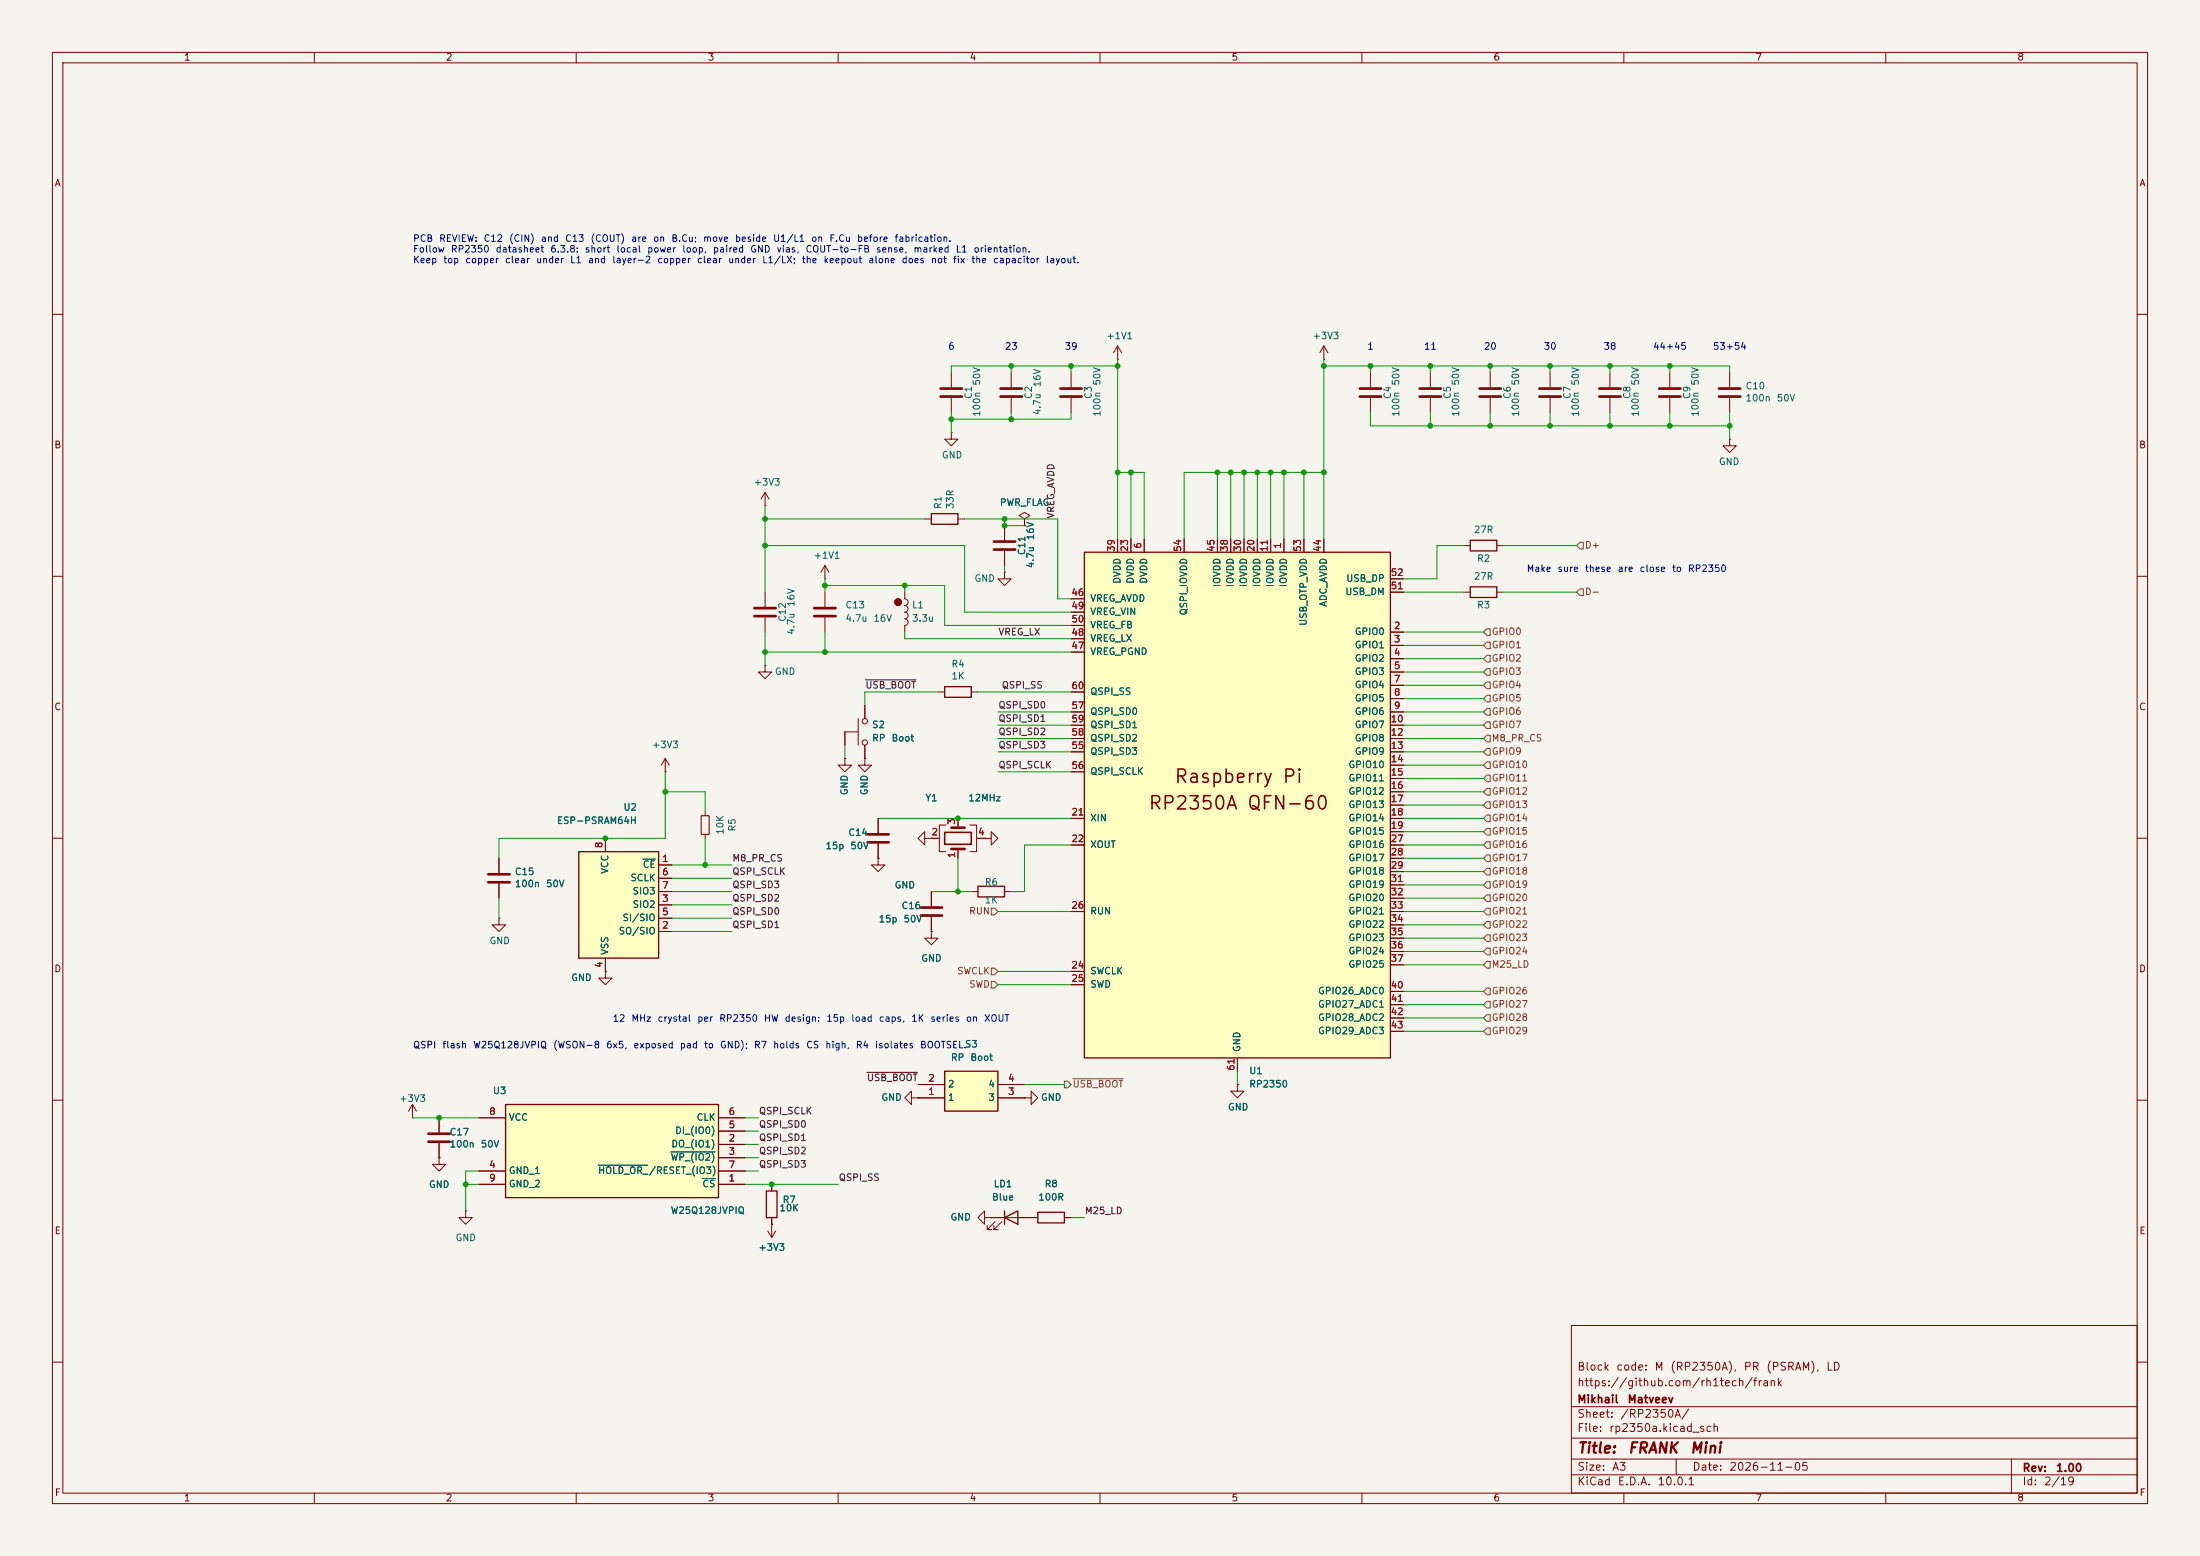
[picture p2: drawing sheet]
<svg xmlns="http://www.w3.org/2000/svg" width="420mm" height="297mm" viewBox="0 0 420 297" stroke-linecap="round" stroke-linejoin="round" font-family="sans-serif">
<path d="M0 0h420v297h-420z" fill="#f5f4ef" stroke="#f5f4ef" stroke-width=".19"/>
<g fill="none" stroke="#840000" stroke-width=".19">
<path d="M10 10h400v277h-400zM12 12h396v273h-396zM60 10v2M110 10v2M160 10v2M210 10v2M260 10v2M310 10v2M360 10v2M10 60h2M408 60h2M195.6 99.1l1-.7-1-.6-1 .6 1 .7v1.2"/>
<path d="M10 110h2M146 113v2.8M146 117.9v2.8M195.6 100.3h.1M279.4 113h1.3M285.7 113h1.3M408 110h2M10 160h2M408 160h2M10 210h2M83.8 213.4v2.8M83.8 218.2v2.8"/>
<path d="M408 210h2M83.8 221v1.2h1.3l-1.3 1.3-1.3-1.3h1.3M83.8 221h.1M88.9 231.1v1.3h1.3l-1.3 1.3-1.3-1.3h1.3M88.9 231.1h.1M300 253h108v32h-108zM10 260h2M300 278.5h108M300 274.5h108M300 268.5h108M320 278.5v3M384 278.5v6.5"/>
<path d="M408 260h2M60 285v2M110 285v2M160 285v2M210 285v2M260 285v2M300 281.5h108M310 285v2M360 285v2"/>
</g>
<circle cx="171.4" cy="114.9" r=".63" fill="#840000" stroke="#840000" stroke-width=".19"/>
<path d="M144 116.1h4.1M144 117.6h4.1M81.8 216.4h4.1M81.8 217.9h4.1" fill="none" stroke="#840000" stroke-width=".51"/>
<path d="M280.7 112h5v2h-5z" fill="none" stroke="#840000" stroke-width=".25"/>
<path d="M96.5 210.8h40.7v17.8h-40.7z" fill="#ffffc2"/>
<path d="M280.7 103.1h5v2.1h-5zM186.7 169.2h5.1v2h-5.1zM96.5 210.8h40.7v17.8h-40.7z" fill="none" stroke="#840000" stroke-width=".25"/>
<g fill="none" stroke="#840000" stroke-width=".19">
<path d="M284.5 71.1v2.8M284.5 75.9v2.8M295.9 71.1v2.8M295.9 75.9v2.8M307.3 71.1v2.8M307.3 75.9v2.8M318.8 71.1v2.8M318.8 75.9v2.8M330.2 83.8v1.3h-1.3l1.3 1.3 1.3-1.3h-1.3M330.2 83.8h.1M157.5 110.5h.1M157.5 108l-.8 1.2"/>
<path d="M157.5 108l.7 1.2M157.5 108v2.5M279.4 104.1h1.3M285.7 104.1h1.3M163.8 139.7h-2.5v2.5M163.8 137.2v5M165.1 134.6v2.6M127 147.3h.1M127 144.8l-.8 1.3M127 144.8l.8 1.3M127 144.8v2.5M134.6 154.9v.8"/>
<path d="M134.6 159.3v.7M161.3 144.8v1.3h1.3l-1.3 1.2-1.3-1.2h1.3M161.3 144.8h.1M165.1 144.8v1.3h1.3l-1.3 1.2-1.3-1.2h1.3M165.1 144.8h.1M165.1 142.2v2.6M167.6 156.2v2.8M180.6 157.5h-1.3v5.1h1.3M182.9 156.2v1.8M185.2 157.5h1.2v5.1h-1.2M167.6 161v2.8M177.8 160h1.5"/>
<path d="M182.9 162.1v1.7M185.4 170.2h1.3M186.4 160h1.6M188 160h1.2v-1.2l1.3 1.2-1.3 1.3v-1.3M188 160h.1M191.8 170.2h1.2M115.6 185.4v1.3h1.2l-1.2 1.3-1.3-1.3h1.3M115.6 185.4h.1M91.4 213.4h5.1M137.2 218.4h5M137.2 215.9h5M137.2 213.4h5"/>
<path d="M91.4 226.1h5.1M91.4 223.5h5.1M137.2 226.1h5M137.2 221h5M137.2 223.5h5M146.6 234.9l.7 1.3M147.3 233.7h.1M147.3 233.7v2.5M148.1 234.9l-.8 1.3"/>
<circle cx="165.1" cy="137.7" r=".51"/>
<circle cx="165.1" cy="141.7" r=".51"/>
</g>
<path d="M128 219.9h8.5M114.2 222.4h9.4M134.1 225h2.4" fill="none" stroke="#006464" stroke-width=".19"/>
<path d="M282.4 74.2h4.1M282.4 75.7h4.1M293.9 74.2h4M293.9 75.7h4M305.3 74.2h4.1M305.3 75.7h4.1M316.7 74.2h4.1M316.7 75.7h4.1M165.6 159.3h4.1M181.6 158h2.5M165.6 160.8h4.1M181.6 162.1h2.5" fill="none" stroke="#840000" stroke-width=".51"/>
<path d="M180.3 158.9h5.1v2.3h-5.1z" fill="none" stroke="#840000" stroke-width=".3"/>
<path d="M133.9 155.7h1.5v3.6h-1.5z" fill="none" stroke="#840000" stroke-width=".2"/>
<path d="M110.5 162.6h15.2v20.3h-15.2z" fill="#ffffc2"/>
<path d="M180.3 131.1h5.1v2h-5.1zM110.5 162.6h15.2v20.3h-15.2z" fill="none" stroke="#840000" stroke-width=".25"/>
<g fill="none" stroke="#840000" stroke-width=".19">
<path d="M181.6 71.1v2.8M181.6 75.9v2.8M193 71.1v2.8M193 75.9v2.8M213.4 68.6h.1M213.4 66l-.8 1.3M213.4 66l.7 1.3M213.4 66v2.6M252.7 68.6h.1M252.7 66l-.7 1.3M252.7 66l.8 1.3M252.7 66v2.6"/>
<path d="M330.2 71.1v2.8M330.2 75.9v2.8M157.5 113v2.8M157.5 117.9v2.8M172.7 113v1.3a.64 .64 0 0 1 .7 .6 .64 .64 0 0 1-.7 .7 .64 .64 0 0 1 .7 .6 .64 .64 0 0 1-.7 .6 .64 .64 0 0 1 .7 .7 .64 .64 0 0 1-.7 .6 .64 .64 0 0 1 .7 .7 .64 .64 0 0 1-.7 .6M172.7 119.4v1.3M179.1 132.1h1.2M185.4 132.1h1.3M95.2 175.3v1.2h1.3l-1.3 1.3-1.2-1.3h1.2M95.2 175.3h.1M95.2 163.8v2.8M95.2 168.7v2.8"/>
<path d="M115.6 160v2.6M125.7 165.1h2.6M125.7 177.8h2.6M125.7 172.7h2.6M125.7 175.3h2.6M125.7 167.6h2.6M125.7 170.2h2.6M167.6 163.8v1.3h1.3l-1.3 1.3-1.2-1.3h1.2M167.6 163.8h.1M176.5 160v-1.2l-1.2 1.2 1.2 1.3v-1.3h1.3M177.8 160h.1M115.6 182.9v2.5"/>
<path d="M195.6 209.6h1.2v-1.3l1.3 1.3-1.3 1.2v-1.2M195.6 209.6h.1"/>
</g>
<path d="M122.7 164h2.4" fill="none" stroke="#006464" stroke-width=".19"/>
<path d="M179.6 74.2h4M179.6 75.7h4M191 74.2h4.1M191 75.7h4.1M328.2 74.2h4M328.2 75.7h4M155.4 116.1h4.1M155.4 117.6h4.1M93.2 166.9h4.1M93.2 168.4h4.1" fill="none" stroke="#840000" stroke-width=".51"/>
<path d="M180.3 204.5h10.2v7.6h-10.2z" fill="#ffffc2"/>
<path d="M177.8 98h5.1v2.1h-5.1zM180.3 204.5h10.2v7.6h-10.2zM146.3 227.3h2v5.1h-2zM191.8 232.4l2.5-1.3v2.6zM191.8 231.1v2.6M198.1 231.4h5.1v2h-5.1z" fill="none" stroke="#840000" stroke-width=".25"/>
<g fill="none" stroke="#840000" stroke-width=".19">
<path d="M204.5 71.1v2.8M204.5 75.9v2.8M261.6 71.1v2.8M261.6 75.9v2.8M273 71.1v2.8M273 75.9v2.8M146 96.5h.1M146 94l-.7 1.3M146 94l.8 1.3M146 94v2.5M176.5 99.1h1.3M181.6 82.6v1.2h1.3l-1.3 1.3-1.3-1.3h1.3"/>
<path d="M181.6 82.6h.1M182.9 99.1h1.2M146 127v1.3h-1.2l1.2 1.2 1.3-1.2h-1.3M146 127h.1M177.8 177.8v1.3h1.3l-1.3 1.2-1.3-1.2h1.3M177.8 177.8h.1M177.8 170.2v2.8M177.8 175v2.8M78.7 213.4h.1M78.7 210.8l-.7 1.3M78.7 210.8l.8 1.3M78.7 210.8v2.6"/>
<path d="M174 209.6v-1.3l-1.3 1.3 1.3 1.2v-1.2h1.3M175.3 209.6h.1M175.3 209.6h5M175.3 207h5M190.5 209.6h5.1M190.5 207h5.1M236.2 207v1.3h1.3l-1.3 1.3-1.3-1.3h1.3M236.2 207h.1M147.3 226.1v1.2M147.3 232.4v1.3M188 232.4v-1.3l-1.3 1.3 1.3 1.3v-1.3h1.2M189.2 232.4h.1"/>
<path d="M189.2 232.4h8.9M190 233.2l-1.5 1.5h.7h-.7v-.8M191.3 233.2l-1.6 1.5h.8h-.8v-.8M203.2 232.4h1.3"/>
</g>
<path d="M202.4 74.2h4.1M202.4 75.7h4.1M259.6 74.2h4.1M259.6 75.7h4.1M271 74.2h4.1M271 75.7h4.1M175.8 173.2h4M175.8 174.8h4" fill="none" stroke="#840000" stroke-width=".51"/>
<path d="M207 105.4h58.4v96.5h-58.4z" fill="#ffffc2"/>
<path d="M207 105.4h58.4v96.5h-58.4z" fill="none" stroke="#840000" stroke-width=".25"/>
<g fill="none" stroke="#840000" stroke-width=".19">
<path d="M191.8 109.2v1.3h1.2l-1.2 1.3-1.3-1.3h1.3M191.8 109.2h.1M191.8 100.3v2.8M191.8 105.2v2.8M195.6 100.3h.1M204.5 114.3h2.5M204.5 116.8h2.5M204.5 119.4h2.5M213.4 102.9v2.5M215.9 102.9v2.5M218.4 102.9v2.5M226.1 102.9v2.5"/>
<path d="M232.4 102.9v2.5M234.9 102.9v2.5M237.5 102.9v2.5M240 102.9v2.5M242.6 102.9v2.5M245.1 102.9v2.5M248.9 102.9v2.5M252.7 102.9v2.5M265.4 113h2.6M265.4 110.5h2.6M161.3 139.7v2.5M165.1 134.6v2.6"/>
<path d="M204.5 135.9h2.5M204.5 138.4h2.5M204.5 124.5h2.5M204.5 121.9h2.5M204.5 132.1h2.5M265.4 120.7h2.6M265.4 123.2h2.6M265.4 125.7h2.6M265.4 128.3h2.6M265.4 130.8h2.6M265.4 133.4h2.6M265.4 135.9h2.6"/>
<path d="M265.4 138.4h2.6M161.3 144.8h.1M165.1 144.8h.1M165.1 142.2v2.6M167.6 156.2v2.8M182.9 156.2v1.3M204.5 141h2.5M204.5 143.5h2.5M204.5 156.2h2.5M204.5 147.3h2.5M265.4 141h2.6M265.4 143.5h2.6"/>
<path d="M265.4 146.1h2.6M265.4 148.6h2.6M265.4 151.1h2.6M265.4 153.7h2.6M265.4 156.2h2.6M265.4 158.8h2.6M95.2 163.8v2.8M95.2 168.7v2.8M115.6 160v2.6M125.7 165.1h2.6M125.7 177.8h2.6M125.7 172.7h2.6"/>
<path d="M125.7 175.3h2.6M125.7 167.6h2.6M125.7 170.2h2.6M167.6 163.8h.1M167.6 161v2.8M177.8 160h.1M177.8 177.8h.1M177.8 160h1.3M177.8 170.2v2.8M177.8 175v2.8M182.9 162.6v1.2M186.7 160h1.3"/>
<path d="M188 160h.1M204.5 161.3h2.5M204.5 174h2.5M265.4 161.3h2.6M265.4 174h2.6M265.4 163.8h2.6M265.4 166.4h2.6M265.4 168.9h2.6M265.4 171.5h2.6M265.4 176.5h2.6M265.4 179.1h2.6M115.6 185.4h.1"/>
<path d="M115.6 182.9v2.5M204.5 185.4h2.5M204.5 188h2.5M265.4 181.6h2.6M265.4 184.2h2.6M265.4 189.2h2.6M265.4 191.8h2.6M265.4 194.3h2.6M265.4 196.9h2.6M83.8 213.4v2.8M83.8 218.2v2.8M91.4 213.4h5.1"/>
<path d="M137.2 218.4h5M137.2 215.9h5M137.2 213.4h5M175.3 209.6h.1M175.3 209.6h5M175.3 207h5M190.5 209.6h5.1M190.5 207h5.1M195.6 209.6h.1M236.2 207h.1M236.2 201.9v2.6M83.8 221h.1"/>
<path d="M91.4 226.1h5.1M91.4 223.5h5.1M137.2 226.1h5M137.2 221h5M137.2 223.5h5M147.3 233.7h.1M147.3 226.1v1.2M147.3 232.4v1.3M189.2 232.4h.1M189.2 232.4h2.6M194.3 232.4h3.8M203.2 232.4h1.3"/>
<circle cx="171.4" cy="114.9" r=".63"/>
</g>
<path d="M189.7 103.4h4.1M189.7 104.9h4.1" fill="none" stroke="#840000" stroke-width=".51"/>
<g fill="none" stroke="#725600" stroke-width=".19">
<path d="M301.6 103.5h.7v1.3h-.7l-.6-.7zM301.6 112.4h.7v1.3h-.7l-.6-.7zM283.8 127.6h.7v1.3h-.7l-.6-.6zM283.8 137.8h.7v1.3h-.7l-.6-.7zM283.8 135.3h.7v1.2h-.7l-.6-.6zM283.8 132.7h.7v1.3h-.7l-.6-.6zM283.8 122.6h.7v1.2h-.7l-.6-.6zM283.8 125.1h.7v1.3h-.7l-.6-.7zM283.8 120h.7v1.3h-.7l-.6-.6zM283.8 130.2h.7v1.2h-.7l-.6-.6zM283.8 150.5h.7v1.3h-.7l-.6-.7zM283.8 155.6h.7v1.2h-.7l-.6-.6z"/>
<path d="M283.8 142.9h.7v1.2h-.7l-.6-.6zM283.8 153h.7v1.3h-.7l-.6-.6zM283.8 158.1h.7v1.3h-.7l-.6-.6zM283.8 148h.7v1.2h-.7l-.6-.6zM283.8 145.4h.7v1.3h-.7l-.6-.6zM283.8 140.3h.7v1.3h-.7l-.6-.6zM189.2 173.4h.7l.6 .6-.6 .6h-.7zM283.8 165.7h.7v1.3h-.7l-.6-.6zM283.8 160.7h.7v1.2h-.7l-.6-.6zM283.8 173.4h.7v1.2h-.7l-.6-.6zM283.8 163.2h.7v1.3h-.7l-.6-.7zM283.8 175.9h.7v1.3h-.7l-.6-.7z"/>
<path d="M283.8 178.4h.7v1.3h-.7l-.6-.6zM283.8 170.8h.7v1.3h-.7l-.6-.6zM283.8 168.3h.7v1.2h-.7l-.6-.6zM189.2 187.3h.7l.6 .7-.6 .6h-.7zM189.2 184.8h.7l.6 .6-.6 .7h-.7zM283.8 188.6h.7v1.3h-.7l-.6-.7zM283.8 181h.7v1.2h-.7l-.6-.6zM283.8 191.1h.7v1.3h-.7l-.6-.6zM283.8 183.5h.7v1.3h-.7l-.6-.6zM283.8 196.2h.7v1.3h-.7l-.6-.6zM283.8 193.7h.7v1.2h-.7l-.6-.6zM203.2 206.4h.6l.7 .6-.7 .6h-.6z"/>
<path d="M204.8 205.9h9.6"/>
</g>
<path d="M165.2 129.8h9.7M165.5 204.7h9.6" fill="none" stroke="#0f0f0f" stroke-width=".19"/>
<g fill="none" stroke="#009600" stroke-width=".19">
<path d="M181.6 78.7v3.9M193 69.9v1.2M193 78.7v1.3M204.5 78.7v1.3h-22.9M204.5 69.9v1.2M213.4 69.9h-31.8v1.2M213.4 68.6v34.3M252.7 68.6v34.3M252.7 69.9h77.5v1.2M261.6 69.9v1.2M261.6 78.7v2.6h68.6M273 69.9v1.2"/>
<path d="M273 78.7v2.6M284.5 69.9v1.2M284.5 78.7v2.6M295.9 69.9v1.2M295.9 78.7v2.6M307.3 69.9v1.2M307.3 78.7v2.6M318.8 69.9v1.2M318.8 78.7v2.6M330.2 78.7v5.1M146 96.5v16.5M146 99.1h30.5"/>
<path d="M184.1 99.1h17.8v15.2h2.6M191.8 99.1v1.2h3.8M213.4 90.2h5v12.7M215.9 90.2v12.7M232.4 90.2v12.7M234.9 90.2v12.7M237.5 90.2v12.7M240 90.2v12.7M242.6 90.2v12.7M245.1 90.2v12.7M248.9 90.2v12.7M252.7 90.2h-26.6v12.7"/>
<path d="M146 104.1h38.1v12.7h20.4M157.5 110.5v2.5M157.5 111.8h22.8v7.6h24.2M172.7 111.8v1.2M191.8 108v1.2M268 113h11.4M279.4 104.1h-5.1v6.4h-6.3M287 104.1h14M287 113h14M146 120.7v6.3M146 124.5h58.5M157.5 120.7v3.8"/>
<path d="M172.7 120.7v1.2h31.8M179.1 132.1h-14v2.5M186.7 132.1h17.8M190.5 135.9h14M190.5 138.4h14M268 130.8h15.2M268 135.9h15.2M268 138.4h15.2M268 128.3h15.2M268 133.4h15.2M268 120.7h15.2M268 125.7h15.2"/>
<path d="M268 123.2h15.2M127 151.1h7.6v3.8M127 147.3v12.7h-31.8v3.8M161.3 142.2v2.6M167.6 156.2h36.9M190.5 147.3h14M190.5 141h14M190.5 143.5h14M268 156.2h15.2M268 151.1h15.2M268 141h15.2M268 143.5h15.2"/>
<path d="M268 148.6h15.2M268 153.7h15.2M268 146.1h15.2M268 158.8h15.2M95.2 171.5v3.8M128.3 165.1h11.4M128.3 170.2h11.4M128.3 167.6h11.4M128.3 172.7h11.4M128.3 175.3h11.4M128.3 177.8h11.4M134.6 160v5.1"/>
<path d="M177.8 170.2h7.6M182.9 163.8v6.4M190.5 174h14M204.5 161.3h-8.9v8.9h-2.6M268 179.1h15.2M268 161.3h15.2M268 174h15.2M268 171.5h15.2M268 176.5h15.2M268 168.9h15.2M268 163.8h15.2M268 166.4h15.2"/>
<path d="M190.5 185.4h14M190.5 188h14M268 189.2h15.2M268 196.9h15.2M268 184.2h15.2M268 194.3h15.2M268 191.8h15.2M268 181.6h15.2M78.7 213.4h12.7M142.2 215.9h2.6M142.2 213.4h2.6M142.2 218.4h2.6"/>
<path d="M195.6 207h7.6M236.2 204.5v2.5M88.9 226.1h2.5M91.4 223.5h-2.5v7.6M142.2 221h2.6M142.2 223.5h2.6M142.2 226.1h17.8M204.5 232.4h2.5"/>
</g>
<path d="M122.7 164h2.4M128 219.9h8.5M114.2 222.4h9.4M134.1 225h2.4" fill="none" stroke="#006464" stroke-width=".19"/>
<g fill="#009600" stroke="#009600" stroke-width=".19">
<circle cx="182.9" cy="156.2" r=".46"/>
<circle cx="83.8" cy="213.4" r=".46"/>
<circle cx="88.9" cy="226.1" r=".46"/>
<circle cx="115.6" cy="160" r=".46"/>
<circle cx="193" cy="69.9" r=".46"/>
<circle cx="213.4" cy="69.9" r=".46"/>
<circle cx="204.5" cy="69.9" r=".46"/>
<circle cx="193" cy="80" r=".46"/>
<circle cx="181.6" cy="80" r=".46"/>
<circle cx="191.8" cy="99.1" r=".46"/>
<circle cx="191.8" cy="100.3" r=".46"/>
<circle cx="157.5" cy="111.8" r=".46"/>
<circle cx="172.7" cy="111.8" r=".46"/>
<circle cx="146" cy="104.1" r=".46"/>
<circle cx="146" cy="99.1" r=".46"/>
<circle cx="146" cy="124.5" r=".46"/>
<circle cx="157.5" cy="124.5" r=".46"/>
<circle cx="134.6" cy="165.1" r=".46"/>
<circle cx="127" cy="151.1" r=".46"/>
<circle cx="147.3" cy="226.1" r=".46"/>
<circle cx="182.9" cy="170.2" r=".46"/>
<circle cx="261.6" cy="69.9" r=".46"/>
<circle cx="273" cy="81.3" r=".46"/>
<circle cx="273" cy="69.9" r=".46"/>
<circle cx="252.7" cy="69.9" r=".46"/>
<circle cx="240" cy="90.2" r=".46"/>
<circle cx="234.9" cy="90.2" r=".46"/>
<circle cx="237.5" cy="90.2" r=".46"/>
<circle cx="248.9" cy="90.2" r=".46"/>
<circle cx="242.6" cy="90.2" r=".46"/>
<circle cx="245.1" cy="90.2" r=".46"/>
<circle cx="232.4" cy="90.2" r=".46"/>
<circle cx="215.9" cy="90.2" r=".46"/>
<circle cx="213.4" cy="90.2" r=".46"/>
<circle cx="284.5" cy="69.9" r=".46"/>
<circle cx="318.8" cy="69.9" r=".46"/>
<circle cx="307.3" cy="69.9" r=".46"/>
<circle cx="295.9" cy="69.9" r=".46"/>
<circle cx="295.9" cy="81.3" r=".46"/>
<circle cx="284.5" cy="81.3" r=".46"/>
<circle cx="307.3" cy="81.3" r=".46"/>
<circle cx="318.8" cy="81.3" r=".46"/>
<circle cx="330.2" cy="81.3" r=".46"/>
<circle cx="252.7" cy="90.2" r=".46"/>
</g>
<g font-size="2.5" fill="#840000">
<text x="219.1" y="155.2">RP2350A QFN-60</text>
<text x="224" y="150.1">Raspberry Pi</text>
</g>
<g font-size="2" fill="#840000">
<text x="301" y="277.9">Title:</text>
<text x="310.6" y="277.9">FRANK</text>
<text x="322.5" y="277.9">Mini</text>
</g>
<g font-size="1.5" fill="#840000">
<text x="301" y="262">Block</text>
<text x="308.4" y="262">code:</text>
<text x="315.7" y="262">M</text>
<text x="318.7" y="262">(RP2350A),</text>
<text x="332.8" y="262">PR</text>
<text x="337.1" y="262">(PSRAM),</text>
<text x="348.5" y="262">LD</text>
<text x="301" y="268.2">Mikhail</text>
<text x="301" y="265">https://github.com/rh1tech/frank</text>
<text x="310.6" y="268.2">Matveev</text>
<text x="301" y="273.7">File:</text>
<text x="301" y="271">Sheet:</text>
<text x="307.1" y="273.7">rp2350a.kicad_sch</text>
<text x="309.2" y="271">/RP2350A/</text>
<text x="301" y="281.1">Size:</text>
<text x="307.6" y="281.1">A3</text>
<text x="323" y="281.1">Date:</text>
<text x="330" y="281.1">2026-11-05</text>
<text x="386" y="281.3">Rev:</text>
<text x="392.4" y="281.3">1.00</text>
<text x="301" y="283.9">KiCad</text>
<text x="308.7" y="283.9">E.D.A.</text>
<text x="316.3" y="283.9">10.0.1</text>
<text x="386" y="283.9">Id:</text>
<text x="390.1" y="283.9">2/19</text>
</g>
<g font-size="1.3" fill="#840000">
<text x="35" y="11.9">1</text>
<text x="85" y="11.9">2</text>
<text x="135" y="11.9">3</text>
<text x="185" y="11.9">4</text>
<text x="235" y="11.9">5</text>
<text x="285" y="11.9">6</text>
<text x="335" y="11.9">7</text>
<text x="385" y="11.9">8</text>
<text x="10.3" y="35.9">A</text>
<text x="408.3" y="35.9">A</text>
<text x="10.3" y="85.9">B</text>
<text x="408.2" y="85.9">B</text>
<text x="10.3" y="135.9">C</text>
<text x="408.2" y="135.9">C</text>
<text x="10.3" y="185.9">D</text>
<text x="408.2" y="185.9">D</text>
<text x="10.3" y="235.9">E</text>
<text x="408.3" y="235.9">E</text>
<text x="10.3" y="285.9">F</text>
<text x="35" y="286.9">1</text>
<text x="85" y="286.9">2</text>
<text x="135" y="286.9">3</text>
<text x="185" y="286.9">4</text>
<text x="235" y="286.9">5</text>
<text x="285" y="286.9">6</text>
<text x="335" y="286.9">7</text>
<text x="385" y="286.9">8</text>
<text x="408.3" y="285.9">F</text>
</g>
<g font-size="1.3" fill="#0000c2">
<text x="78.7" y="46.5">PCB</text>
<text x="83.7" y="46.5">REVIEW:</text>
<text x="92.2" y="46.5">C12</text>
<text x="97.1" y="46.5">(CIN)</text>
<text x="103.1" y="46.5">and</text>
<text x="107.8" y="46.5">C13</text>
<text x="112.6" y="46.5">(COUT)</text>
<text x="120.4" y="46.5">are</text>
<text x="124.6" y="46.5">on</text>
<text x="128" y="46.5">B.Cu;</text>
<text x="134.1" y="46.5">move</text>
<text x="140.2" y="46.5">beside</text>
<text x="147.5" y="46.5">U1/L1</text>
<text x="154.7" y="46.5">on</text>
<text x="158.2" y="46.5">F.Cu</text>
<text x="163.5" y="46.5">before</text>
<text x="170.6" y="46.5">fabrication.</text>
<text x="78.7" y="48.5">Follow</text>
<text x="78.7" y="50.6">Keep</text>
<text x="84.5" y="50.6">top</text>
<text x="86" y="48.5">RP2350</text>
<text x="88.7" y="50.6">copper</text>
<text x="94.5" y="48.5">datasheet</text>
<text x="96.3" y="50.6">clear</text>
<text x="102.2" y="50.6">under</text>
<text x="104.9" y="48.5">6.3.8:</text>
<text x="108.7" y="50.6">L1</text>
<text x="111.5" y="48.5">short</text>
<text x="112.1" y="50.6">and</text>
<text x="116.7" y="50.6">layer-2</text>
<text x="117.6" y="48.5">local</text>
<text x="123.4" y="48.5">power</text>
<text x="125.4" y="50.6">copper</text>
<text x="130.1" y="48.5">loop,</text>
<text x="132.9" y="50.6">clear</text>
<text x="136" y="48.5">paired</text>
<text x="138.9" y="50.6">under</text>
<text x="143.1" y="48.5">GND</text>
<text x="145.4" y="50.6">L1/LX;</text>
<text x="148.1" y="48.5">vias,</text>
<text x="153" y="50.6">the</text>
<text x="153.7" y="48.5">COUT-to-FB</text>
<text x="157.1" y="50.6">keepout</text>
<text x="165.6" y="50.6">alone</text>
<text x="167.1" y="48.5">sense,</text>
<text x="172" y="50.6">does</text>
<text x="174.3" y="48.5">marked</text>
<text x="177.6" y="50.6">not</text>
<text x="181.8" y="50.6">fix</text>
<text x="182.3" y="48.5">L1</text>
<text x="185.3" y="50.6">the</text>
<text x="185.7" y="48.5">orientation.</text>
<text x="189.5" y="50.6">capacitor</text>
<text x="199.5" y="50.6">layout.</text>
<text x="180.9" y="67.1">6</text>
<text x="191.7" y="67.1">23</text>
<text x="203.2" y="67.1">39</text>
<text x="260.9" y="67.1">1</text>
<text x="271.7" y="67.1">11</text>
<text x="283.2" y="67.1">20</text>
<text x="294.6" y="67.1">30</text>
<text x="306" y="67.1">38</text>
<text x="315.5" y="67.1">44+45</text>
<text x="326.9" y="67.1">53+54</text>
<text x="291.3" y="109.5">Make</text>
<text x="297.2" y="109.5">sure</text>
<text x="302.4" y="109.5">these</text>
<text x="308.7" y="109.5">are</text>
<text x="312.9" y="109.5">close</text>
<text x="319.1" y="109.5">to</text>
<text x="322.1" y="109.5">RP2350</text>
<text x="116.8" y="195.3">12</text>
<text x="120.4" y="195.3">MHz</text>
<text x="125.4" y="195.3">crystal</text>
<text x="133" y="195.3">per</text>
<text x="137.2" y="195.3">RP2350</text>
<text x="145.7" y="195.3">HW</text>
<text x="149.7" y="195.3">design:</text>
<text x="157.6" y="195.3">15p</text>
<text x="162.4" y="195.3">load</text>
<text x="167.7" y="195.3">caps,</text>
<text x="173.8" y="195.3">1K</text>
<text x="177.5" y="195.3">series</text>
<text x="184.3" y="195.3">on</text>
<text x="187.8" y="195.3">XOUT</text>
<text x="78.7" y="200.4">QSPI</text>
<text x="84.3" y="200.4">flash</text>
<text x="90.2" y="200.4">W25Q128JVPIQ</text>
<text x="105.5" y="200.4">(WSON-8</text>
<text x="115.6" y="200.4">6x5,</text>
<text x="120.8" y="200.4">exposed</text>
<text x="129.7" y="200.4">pad</text>
<text x="134.3" y="200.4">to</text>
<text x="137.3" y="200.4">GND);</text>
<text x="143.8" y="200.4">R7</text>
<text x="147.5" y="200.4">holds</text>
<text x="153.8" y="200.4">CS</text>
<text x="157.4" y="200.4">high,</text>
<text x="163.3" y="200.4">R4</text>
<text x="166.9" y="200.4">isolates</text>
<text x="175.5" y="200.4">BOOTSEL.S3</text>
</g>
<g font-size="1.3" fill="#006464">
<text x="211.1" y="65">+1V1</text>
<text x="250.5" y="65">+3V3</text>
<text x="185.8" y="76.3" transform="rotate(-90 185.8 76.3)">C1</text>
<text x="187.4" y="73.7" transform="rotate(-90 187.4 73.7)">50V</text>
<text x="197.3" y="76.3" transform="rotate(-90 197.3 76.3)">C2</text>
<text x="199" y="74" transform="rotate(-90 199 74)">16V</text>
<text x="208.7" y="76.3" transform="rotate(-90 208.7 76.3)">C3</text>
<text x="210.4" y="73.7" transform="rotate(-90 210.4 73.7)">50V</text>
<text x="265.9" y="76.3" transform="rotate(-90 265.9 76.3)">C4</text>
<text x="267.4" y="73.7" transform="rotate(-90 267.4 73.7)">50V</text>
<text x="277.3" y="76.3" transform="rotate(-90 277.3 76.3)">C5</text>
<text x="278.9" y="73.7" transform="rotate(-90 278.9 73.7)">50V</text>
<text x="288.7" y="76.3" transform="rotate(-90 288.7 76.3)">C6</text>
<text x="290.3" y="73.7" transform="rotate(-90 290.3 73.7)">50V</text>
<text x="300.1" y="76.3" transform="rotate(-90 300.1 76.3)">C7</text>
<text x="301.7" y="73.7" transform="rotate(-90 301.7 73.7)">50V</text>
<text x="311.6" y="76.3" transform="rotate(-90 311.6 76.3)">C8</text>
<text x="313.2" y="73.7" transform="rotate(-90 313.2 73.7)">50V</text>
<text x="323" y="76.3" transform="rotate(-90 323 76.3)">C9</text>
<text x="324.6" y="73.7" transform="rotate(-90 324.6 73.7)">50V</text>
<text x="333.1" y="76.9">100n</text>
<text x="333.1" y="74.6">C10</text>
<text x="339.1" y="76.9">50V</text>
<text x="187.4" y="79.7" transform="rotate(-90 187.4 79.7)">100n</text>
<text x="199" y="79.4" transform="rotate(-90 199 79.4)">4.7u</text>
<text x="210.4" y="79.7" transform="rotate(-90 210.4 79.7)">100n</text>
<text x="267.4" y="79.7" transform="rotate(-90 267.4 79.7)">100n</text>
<text x="278.9" y="79.7" transform="rotate(-90 278.9 79.7)">100n</text>
<text x="290.3" y="79.7" transform="rotate(-90 290.3 79.7)">100n</text>
<text x="301.7" y="79.7" transform="rotate(-90 301.7 79.7)">100n</text>
<text x="313.2" y="79.7" transform="rotate(-90 313.2 79.7)">100n</text>
<text x="324.6" y="79.7" transform="rotate(-90 324.6 79.7)">100n</text>
<text x="179.7" y="87.8">GND</text>
<text x="328" y="89.1">GND</text>
<text x="143.8" y="93">+3V3</text>
<text x="180" y="97.3" transform="rotate(-90 180 97.3)">R1</text>
<text x="182.3" y="97.3" transform="rotate(-90 182.3 97.3)">33R</text>
<text x="190.8" y="96.9">PWR_FLAG</text>
<text x="155.2" y="107">+1V1</text>
<text x="196" y="106.1" transform="rotate(-90 196 106.1)">C11</text>
<text x="197.7" y="103.2" transform="rotate(-90 197.7 103.2)">16V</text>
<text x="281.3" y="102.1">27R</text>
<text x="281.9" y="107.5">R2</text>
<text x="185.9" y="111.4">GND</text>
<text x="197.7" y="108.6" transform="rotate(-90 197.7 108.6)">4.7u</text>
<text x="214.2" y="111.5" transform="rotate(-90 214.2 111.5)">DVDD</text>
<text x="216.8" y="111.5" transform="rotate(-90 216.8 111.5)">DVDD</text>
<text x="219.3" y="111.5" transform="rotate(-90 219.3 111.5)">DVDD</text>
<text x="233.3" y="112.2" transform="rotate(-90 233.3 112.2)">IOVDD</text>
<text x="235.8" y="112.2" transform="rotate(-90 235.8 112.2)">IOVDD</text>
<text x="238.4" y="112.2" transform="rotate(-90 238.4 112.2)">IOVDD</text>
<text x="240.9" y="112.2" transform="rotate(-90 240.9 112.2)">IOVDD</text>
<text x="243.4" y="112.2" transform="rotate(-90 243.4 112.2)">IOVDD</text>
<text x="246" y="112.2" transform="rotate(-90 246 112.2)">IOVDD</text>
<text x="256.7" y="113.9">USB_DM</text>
<text x="256.9" y="111.4">USB_DP</text>
<text x="281.3" y="110.9">27R</text>
<text x="150.3" y="118.8" transform="rotate(-90 150.3 118.8)">C12</text>
<text x="152" y="115.9" transform="rotate(-90 152 115.9)">16V</text>
<text x="161.3" y="116.4">C13</text>
<text x="161.3" y="119">4.7u</text>
<text x="166.6" y="119">16V</text>
<text x="174" y="116.4">L1</text>
<text x="174" y="119">3.3u</text>
<text x="208" y="115.2">VREG_AVDD</text>
<text x="208" y="117.7">VREG_VIN</text>
<text x="226.9" y="117.6" transform="rotate(-90 226.9 117.6)">QSPI_IOVDD</text>
<text x="249.8" y="119.6" transform="rotate(-90 249.8 119.6)">USB_OTP_VDD</text>
<text x="253.6" y="115.9" transform="rotate(-90 253.6 115.9)">ADC_AVDD</text>
<text x="281.9" y="116.4">R3</text>
<text x="152" y="121.3" transform="rotate(-90 152 121.3)">4.7u</text>
<text x="208" y="125.3">VREG_PGND</text>
<text x="208" y="122.8">VREG_LX</text>
<text x="208" y="120.2">VREG_FB</text>
<text x="258.5" y="121.5">GPIO0</text>
<text x="258.5" y="124.1">GPIO1</text>
<text x="147.8" y="129.1">GND</text>
<text x="181.5" y="127.7">R4</text>
<text x="181.5" y="130">1K</text>
<text x="258.5" y="126.6">GPIO2</text>
<text x="258.5" y="129.1">GPIO3</text>
<text x="258.5" y="131.7">GPIO4</text>
<text x="208" y="136.8">QSPI_SD0</text>
<text x="208" y="132.9">QSPI_SS</text>
<text x="258.5" y="134.2">GPIO5</text>
<text x="258.5" y="136.8">GPIO6</text>
<text x="124.4" y="143.1">+3V3</text>
<text x="166.4" y="141.8">RP</text>
<text x="166.4" y="139.3">S2</text>
<text x="170.1" y="141.8">Boot</text>
<text x="208" y="141.8">QSPI_SD2</text>
<text x="208" y="139.3">QSPI_SD1</text>
<text x="258.5" y="139.3">GPIO7</text>
<text x="258.5" y="141.8">GPIO8</text>
<text x="208" y="144.4">QSPI_SD3</text>
<text x="208" y="148.2">QSPI_SCLK</text>
<text x="257.3" y="146.9">GPIO10</text>
<text x="257.3" y="149.5">GPIO11</text>
<text x="258.5" y="144.4">GPIO9</text>
<text x="118.9" y="155">U2</text>
<text x="162.2" y="151.9" transform="rotate(-90 162.2 151.9)">GND</text>
<text x="166" y="151.9" transform="rotate(-90 166 151.9)">GND</text>
<text x="176.5" y="153.3">Y1</text>
<text x="184.7" y="153.3">12MHz</text>
<text x="257.3" y="152">GPIO12</text>
<text x="257.3" y="154.5">GPIO13</text>
<text x="106.2" y="157.6">ESP-PSRAM64H</text>
<text x="138.4" y="159.4" transform="rotate(-90 138.4 159.4)">10K</text>
<text x="140.7" y="158.8" transform="rotate(-90 140.7 158.8)">R5</text>
<text x="161.8" y="159.9">C14</text>
<text x="208" y="157.1">XIN</text>
<text x="257.3" y="157.1">GPIO14</text>
<text x="257.3" y="159.6">GPIO15</text>
<text x="98.2" y="167.3">C15</text>
<text x="116.4" y="166.9" transform="rotate(-90 116.4 166.9)">VCC</text>
<text x="122.6" y="166">CE</text>
<text x="157.5" y="162.4">15p</text>
<text x="162.2" y="162.4">50V</text>
<text x="208" y="162.2">XOUT</text>
<text x="257.3" y="162.2">GPIO16</text>
<text x="257.3" y="164.7">GPIO17</text>
<text x="257.3" y="167.2">GPIO18</text>
<text x="98.2" y="169.6">100n</text>
<text x="104.1" y="169.6">50V</text>
<text x="120.2" y="168.5">SCLK</text>
<text x="120.7" y="173.6">SIO2</text>
<text x="120.7" y="171">SIO3</text>
<text x="170.7" y="169.9">GND</text>
<text x="172" y="173.8">C16</text>
<text x="187.9" y="169.3">R6</text>
<text x="187.9" y="172.7">1K</text>
<text x="257.3" y="169.8">GPIO19</text>
<text x="257.3" y="172.3">GPIO20</text>
<text x="118" y="178.7">SO/SIO</text>
<text x="118.7" y="176.1">SI/SIO</text>
<text x="167.6" y="176.4">15p</text>
<text x="172.4" y="176.4">50V</text>
<text x="208" y="174.9">RUN</text>
<text x="257.3" y="174.9">GPIO21</text>
<text x="257.3" y="177.4">GPIO22</text>
<text x="257.3" y="179.9">GPIO23</text>
<text x="93.3" y="180.5">GND</text>
<text x="116.4" y="182.4" transform="rotate(-90 116.4 182.4)">VSS</text>
<text x="175.8" y="183.9">GND</text>
<text x="257.3" y="182.5">GPIO24</text>
<text x="257.3" y="185">GPIO25</text>
<text x="108.9" y="187.6">GND</text>
<text x="208" y="186.3">SWCLK</text>
<text x="208" y="188.8">SWD</text>
<text x="251.5" y="190.1">GPIO26_ADC0</text>
<text x="251.5" y="192.6">GPIO27_ADC1</text>
<text x="251.5" y="195.2">GPIO28_ADC2</text>
<text x="251.5" y="197.7">GPIO29_ADC3</text>
<text x="181.4" y="202.8">RP</text>
<text x="184.1" y="200.3">S3</text>
<text x="185.1" y="202.8">Boot</text>
<text x="237.1" y="200.9" transform="rotate(-90 237.1 200.9)">GND</text>
<text x="94" y="209.1">U3</text>
<text x="180.8" y="207.9">2</text>
<text x="188.6" y="207.9">4</text>
<text x="238.4" y="205.3">U1</text>
<text x="238.4" y="207.9">RP2350</text>
<text x="76.1" y="210.6">+3V3</text>
<text x="97" y="214.2">VCC</text>
<text x="132.9" y="214.2">CLK</text>
<text x="168.1" y="210.4">GND</text>
<text x="180.8" y="210.4">1</text>
<text x="188.6" y="210.4">3</text>
<text x="198.6" y="210.4">GND</text>
<text x="234.3" y="212.3">GND</text>
<text x="85.7" y="219.3">100n</text>
<text x="85.7" y="217">C17</text>
<text x="91.7" y="219.3">50V</text>
<text x="127.9" y="221.8">WP_(IO2)</text>
<text x="128" y="219.3">DO_(IO1)</text>
<text x="128.8" y="216.8">DI_(IO0)</text>
<text x="81.8" y="227">GND</text>
<text x="97" y="224.4">GND_1</text>
<text x="97" y="226.9">GND_2</text>
<text x="114.1" y="224.4">HOLD_OR_/RESET_(IO3)</text>
<text x="134" y="226.9">CS</text>
<text x="189.6" y="226.9">LD1</text>
<text x="199.3" y="226.9">R8</text>
<text x="127.9" y="232">W25Q128JVPIQ</text>
<text x="148.7" y="231.5">10K</text>
<text x="149.3" y="229.9">R7</text>
<text x="181.3" y="233.3">GND</text>
<text x="189.3" y="229.5">Blue</text>
<text x="198.1" y="229.5">100R</text>
<text x="86.9" y="237.2">GND</text>
<text x="144.7" y="239">+3V3</text>
</g>
<g font-size="1.3" fill="#0f0f0f">
<text x="201.6" y="99.1" transform="rotate(-90 201.6 99.1)">VREG_AVDD</text>
<text x="190.5" y="121.6">VREG_LX</text>
<text x="165.1" y="131.7">USB_BOOT</text>
<text x="191.1" y="131.7">QSPI_SS</text>
<text x="190.5" y="135.5">QSPI_SD0</text>
<text x="190.5" y="140.6">QSPI_SD2</text>
<text x="190.5" y="143.2">QSPI_SD3</text>
<text x="190.5" y="138.1">QSPI_SD1</text>
<text x="190.5" y="147">QSPI_SCLK</text>
<text x="139.7" y="167.3">QSPI_SCLK</text>
<text x="139.7" y="164.8">M8_PR_CS</text>
<text x="139.7" y="172.4">QSPI_SD2</text>
<text x="139.7" y="169.8">QSPI_SD3</text>
<text x="139.7" y="174.9">QSPI_SD0</text>
<text x="139.7" y="177.5">QSPI_SD1</text>
<text x="165.4" y="206.7">USB_BOOT</text>
<text x="144.8" y="213">QSPI_SCLK</text>
<text x="144.8" y="215.6">QSPI_SD0</text>
<text x="144.8" y="220.6">QSPI_SD2</text>
<text x="144.8" y="218.1">QSPI_SD1</text>
<text x="144.8" y="223.2">QSPI_SD3</text>
<text x="160" y="225.7">QSPI_SS</text>
<text x="207" y="232.1">M25_LD</text>
</g>
<g font-size="1.3" fill="#a90000">
<text x="213.1" y="105.5" transform="rotate(-90 213.1 105.5)">39</text>
<text x="215.6" y="105.5" transform="rotate(-90 215.6 105.5)">23</text>
<text x="218.2" y="104.8" transform="rotate(-90 218.2 104.8)">6</text>
<text x="225.8" y="105.5" transform="rotate(-90 225.8 105.5)">54</text>
<text x="232.2" y="105.5" transform="rotate(-90 232.2 105.5)">45</text>
<text x="234.7" y="105.5" transform="rotate(-90 234.7 105.5)">38</text>
<text x="237.2" y="105.5" transform="rotate(-90 237.2 105.5)">30</text>
<text x="239.8" y="105.5" transform="rotate(-90 239.8 105.5)">20</text>
<text x="242.3" y="105.5" transform="rotate(-90 242.3 105.5)">11</text>
<text x="244.9" y="104.8" transform="rotate(-90 244.9 104.8)">1</text>
<text x="248.7" y="105.5" transform="rotate(-90 248.7 105.5)">53</text>
<text x="252.5" y="105.5" transform="rotate(-90 252.5 105.5)">44</text>
<text x="265.4" y="112.8">51</text>
<text x="265.4" y="110.2">52</text>
<text x="204.4" y="114">46</text>
<text x="204.4" y="116.6">49</text>
<text x="204.4" y="119.1">50</text>
<text x="204.4" y="124.2">47</text>
<text x="204.4" y="121.7">48</text>
<text x="266" y="120.4">2</text>
<text x="266" y="122.9">3</text>
<text x="266" y="125.5">4</text>
<text x="204.4" y="131.8">60</text>
<text x="266" y="128">5</text>
<text x="266" y="130.6">7</text>
<text x="204.4" y="135.6">57</text>
<text x="266" y="133.1">8</text>
<text x="266" y="135.6">9</text>
<text x="204.4" y="143.3">55</text>
<text x="204.4" y="140.7">58</text>
<text x="204.4" y="138.2">59</text>
<text x="265.4" y="138.2">10</text>
<text x="265.4" y="140.7">12</text>
<text x="265.4" y="143.3">13</text>
<text x="204.4" y="147.1">56</text>
<text x="265.4" y="145.8">14</text>
<text x="265.4" y="148.3">15</text>
<text x="204.4" y="156">21</text>
<text x="265.4" y="150.9">16</text>
<text x="265.4" y="153.4">17</text>
<text x="265.4" y="156">18</text>
<text x="115.3" y="162" transform="rotate(-90 115.3 162)">8</text>
<text x="177.7" y="159.8">2</text>
<text x="182.6" y="157.6" transform="rotate(-90 182.6 157.6)">3</text>
<text x="186.6" y="159.8">4</text>
<text x="204.4" y="161">22</text>
<text x="265.4" y="158.5">19</text>
<text x="265.4" y="161">27</text>
<text x="126.3" y="164.8">1</text>
<text x="126.3" y="167.4">6</text>
<text x="182.6" y="163.9" transform="rotate(-90 182.6 163.9)">1</text>
<text x="265.4" y="163.6">28</text>
<text x="265.4" y="166.1">29</text>
<text x="126.3" y="172.5">3</text>
<text x="126.3" y="169.9">7</text>
<text x="204.4" y="173.7">26</text>
<text x="265.4" y="168.7">31</text>
<text x="265.4" y="171.2">32</text>
<text x="265.4" y="173.7">33</text>
<text x="126.3" y="177.5">2</text>
<text x="126.3" y="175">5</text>
<text x="265.4" y="176.3">34</text>
<text x="265.4" y="178.8">35</text>
<text x="115.3" y="184.9" transform="rotate(-90 115.3 184.9)">4</text>
<text x="204.4" y="185.2">24</text>
<text x="265.4" y="181.4">36</text>
<text x="265.4" y="183.9">37</text>
<text x="204.4" y="187.7">25</text>
<text x="265.4" y="189">40</text>
<text x="265.4" y="191.5">41</text>
<text x="265.4" y="194.1">42</text>
<text x="265.4" y="196.6">43</text>
<text x="177.1" y="209.3">1</text>
<text x="177.1" y="206.8">2</text>
<text x="192.3" y="209.3">3</text>
<text x="192.3" y="206.8">4</text>
<text x="236" y="204.5" transform="rotate(-90 236 204.5)">61</text>
<text x="93.3" y="213.1">8</text>
<text x="139" y="215.6">5</text>
<text x="139" y="213.1">6</text>
<text x="139" y="218.2">2</text>
<text x="139" y="220.7">3</text>
<text x="93.3" y="223.3">4</text>
<text x="93.3" y="225.8">9</text>
<text x="139" y="225.8">1</text>
<text x="139" y="223.3">7</text>
</g>
<g font-size="1.3" fill="#725600">
<text x="302.5" y="105">D+</text>
<text x="302.5" y="113.9">D-</text>
<text x="284.7" y="124.1">GPIO1</text>
<text x="284.7" y="121.5">GPIO0</text>
<text x="284.7" y="129.1">GPIO3</text>
<text x="284.7" y="126.6">GPIO2</text>
<text x="284.7" y="131.7">GPIO4</text>
<text x="284.7" y="136.8">GPIO6</text>
<text x="284.7" y="134.2">GPIO5</text>
<text x="284.7" y="141.8">M8_PR_CS</text>
<text x="284.7" y="139.3">GPIO7</text>
<text x="284.7" y="144.4">GPIO9</text>
<text x="284.7" y="149.5">GPIO11</text>
<text x="284.7" y="146.9">GPIO10</text>
<text x="284.7" y="152">GPIO12</text>
<text x="284.7" y="154.5">GPIO13</text>
<text x="284.7" y="157.1">GPIO14</text>
<text x="284.7" y="159.6">GPIO15</text>
<text x="284.7" y="167.2">GPIO18</text>
<text x="284.7" y="162.2">GPIO16</text>
<text x="284.7" y="164.7">GPIO17</text>
<text x="284.7" y="172.3">GPIO20</text>
<text x="284.7" y="169.8">GPIO19</text>
<text x="184.9" y="174.9">RUN</text>
<text x="284.7" y="174.9">GPIO21</text>
<text x="284.7" y="177.4">GPIO22</text>
<text x="284.7" y="179.9">GPIO23</text>
<text x="284.7" y="182.5">GPIO24</text>
<text x="284.7" y="185">M25_LD</text>
<text x="182.6" y="186.3">SWCLK</text>
<text x="184.9" y="188.8">SWD</text>
<text x="284.7" y="190.1">GPIO26</text>
<text x="284.7" y="192.6">GPIO27</text>
<text x="284.7" y="197.7">GPIO29</text>
<text x="284.7" y="195.2">GPIO28</text>
<text x="204.7" y="207.9">USB_BOOT</text>
</g>
</svg>
